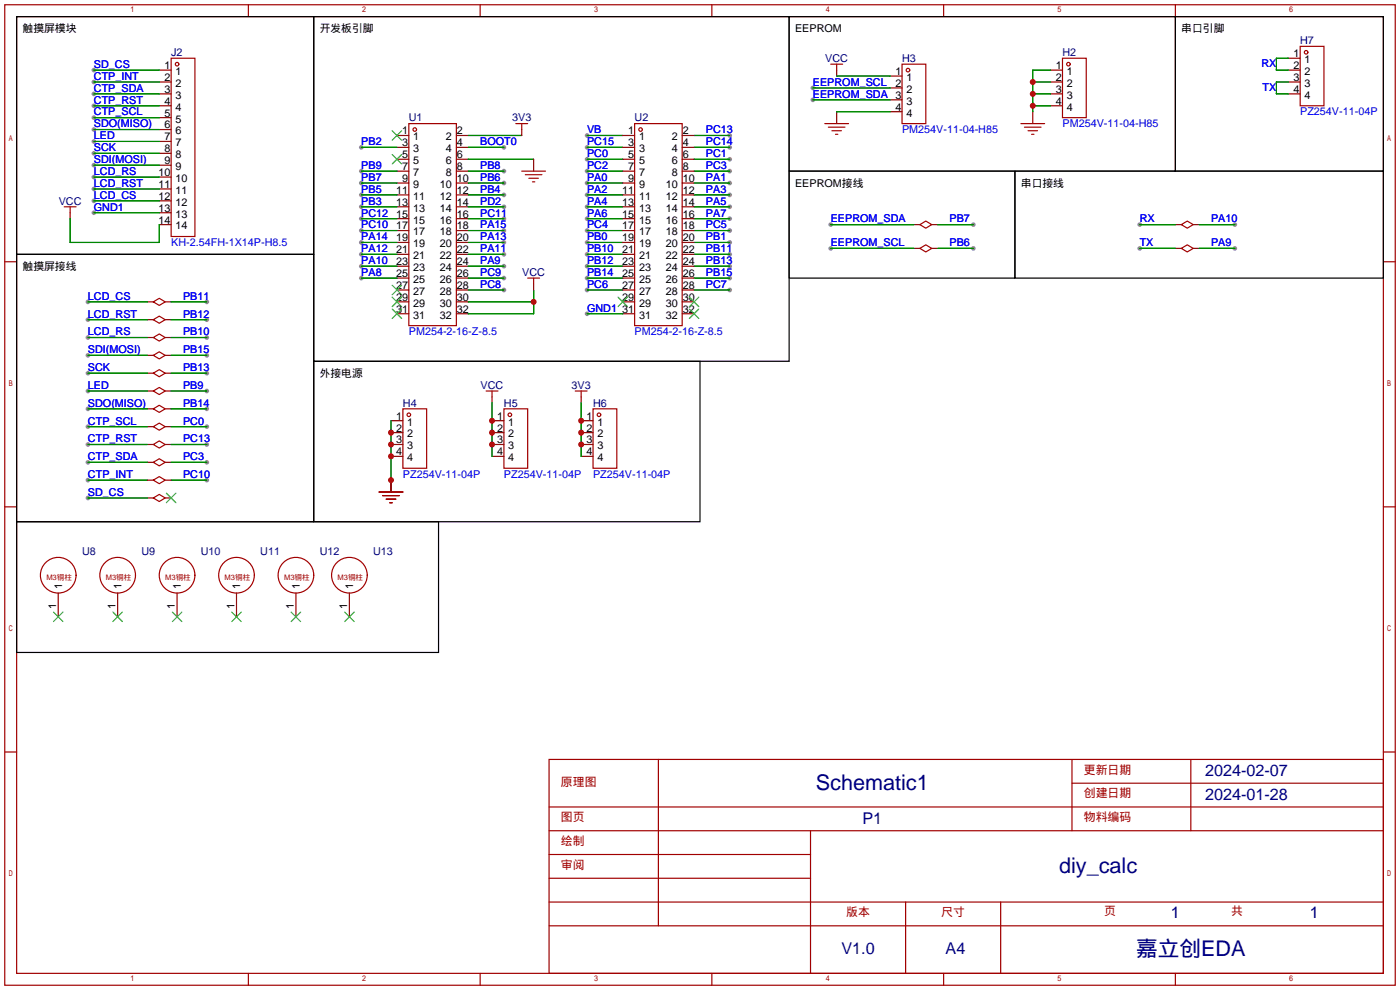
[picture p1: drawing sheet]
<svg xmlns="http://www.w3.org/2000/svg" width="299mm" height="212mm" viewBox="0 0 299 212" stroke-linecap="round" stroke-linejoin="round" font-family="sans-serif">
<g fill="#999">
<circle cx="20.1" cy="17.5" r=".51"/>
<circle cx="20.1" cy="20.1" r=".51"/>
<circle cx="20.1" cy="22.6" r=".51"/>
<circle cx="20.1" cy="25.1" r=".51"/>
<circle cx="20.1" cy="27.7" r=".51"/>
<circle cx="20.1" cy="30.2" r=".51"/>
<circle cx="20.1" cy="32.8" r=".51"/>
<circle cx="20.1" cy="35.3" r=".51"/>
<circle cx="20.1" cy="37.8" r=".51"/>
<circle cx="20.1" cy="40.4" r=".51"/>
<circle cx="20.1" cy="42.9" r=".51"/>
<circle cx="20.1" cy="15" r=".51"/>
<circle cx="77.2" cy="31.5" r=".51"/>
<circle cx="77.2" cy="36.6" r=".51"/>
<circle cx="77.2" cy="39.1" r=".51"/>
<circle cx="77.2" cy="41.7" r=".51"/>
<circle cx="77.2" cy="44.2" r=".51"/>
<circle cx="77.2" cy="46.7" r=".51"/>
<circle cx="77.2" cy="49.3" r=".51"/>
<circle cx="77.2" cy="51.8" r=".51"/>
<circle cx="77.2" cy="54.4" r=".51"/>
<circle cx="77.2" cy="56.9" r=".51"/>
<circle cx="77.2" cy="59.4" r=".51"/>
<circle cx="107.7" cy="31.5" r=".51"/>
<circle cx="107.7" cy="36.6" r=".51"/>
<circle cx="107.7" cy="39.1" r=".51"/>
<circle cx="107.7" cy="41.7" r=".51"/>
<circle cx="107.7" cy="44.2" r=".51"/>
<circle cx="107.7" cy="46.7" r=".51"/>
<circle cx="107.7" cy="49.3" r=".51"/>
<circle cx="107.7" cy="51.8" r=".51"/>
<circle cx="107.7" cy="54.4" r=".51"/>
<circle cx="107.7" cy="56.9" r=".51"/>
<circle cx="107.7" cy="59.4" r=".51"/>
<circle cx="107.7" cy="62" r=".51"/>
<circle cx="125.5" cy="29" r=".51"/>
<circle cx="125.5" cy="31.5" r=".51"/>
<circle cx="125.5" cy="34" r=".51"/>
<circle cx="125.5" cy="36.6" r=".51"/>
<circle cx="125.5" cy="39.1" r=".51"/>
<circle cx="125.5" cy="41.7" r=".51"/>
<circle cx="125.5" cy="44.2" r=".51"/>
<circle cx="125.5" cy="46.7" r=".51"/>
<circle cx="125.5" cy="49.3" r=".51"/>
<circle cx="125.5" cy="51.8" r=".51"/>
<circle cx="125.5" cy="54.4" r=".51"/>
<circle cx="125.5" cy="56.9" r=".51"/>
<circle cx="125.5" cy="59.4" r=".51"/>
<circle cx="125.5" cy="62" r=".51"/>
<circle cx="156" cy="29" r=".51"/>
<circle cx="156" cy="31.5" r=".51"/>
<circle cx="156" cy="34" r=".51"/>
<circle cx="156" cy="36.6" r=".51"/>
<circle cx="156" cy="39.1" r=".51"/>
<circle cx="156" cy="41.7" r=".51"/>
<circle cx="156" cy="44.2" r=".51"/>
<circle cx="156" cy="46.7" r=".51"/>
<circle cx="156" cy="49.3" r=".51"/>
<circle cx="156" cy="51.8" r=".51"/>
<circle cx="156" cy="54.4" r=".51"/>
<circle cx="156" cy="56.9" r=".51"/>
<circle cx="156" cy="59.4" r=".51"/>
<circle cx="156" cy="62" r=".51"/>
<circle cx="173.7" cy="18.8" r=".51"/>
<circle cx="173.7" cy="21.3" r=".51"/>
<circle cx="44.2" cy="64.5" r=".51"/>
<circle cx="44.2" cy="68.3" r=".51"/>
<circle cx="44.2" cy="72.1" r=".51"/>
<circle cx="44.2" cy="75.9" r=".51"/>
<circle cx="44.2" cy="79.8" r=".51"/>
<circle cx="44.2" cy="83.6" r=".51"/>
<circle cx="44.2" cy="87.4" r=".51"/>
<circle cx="44.2" cy="91.2" r=".51"/>
<circle cx="44.2" cy="95" r=".51"/>
<circle cx="44.2" cy="98.8" r=".51"/>
<circle cx="44.2" cy="102.6" r=".51"/>
<circle cx="18.8" cy="64.5" r=".51"/>
<circle cx="18.8" cy="68.3" r=".51"/>
<circle cx="18.8" cy="72.1" r=".51"/>
<circle cx="18.8" cy="75.9" r=".51"/>
<circle cx="18.8" cy="79.8" r=".51"/>
<circle cx="18.8" cy="83.6" r=".51"/>
<circle cx="18.8" cy="87.4" r=".51"/>
<circle cx="18.8" cy="91.2" r=".51"/>
<circle cx="18.8" cy="95" r=".51"/>
<circle cx="18.8" cy="98.8" r=".51"/>
<circle cx="18.8" cy="102.6" r=".51"/>
<circle cx="18.8" cy="106.4" r=".51"/>
<circle cx="177.5" cy="48" r=".51"/>
<circle cx="177.5" cy="53.1" r=".51"/>
<circle cx="208" cy="48" r=".51"/>
<circle cx="208" cy="53.1" r=".51"/>
<circle cx="20.1" cy="45.5" r=".51"/>
<circle cx="125.5" cy="67.1" r=".51"/>
<circle cx="243.6" cy="48" r=".51"/>
<circle cx="243.6" cy="53.1" r=".51"/>
<circle cx="263.9" cy="48" r=".51"/>
<circle cx="263.9" cy="53.1" r=".51"/>
</g>
<g fill="none" stroke="#a10000" stroke-width=".25">
<path d="M1 1h297.2v209.6h-297.2zM3.6 3.6h292.1v204.4h-292.1zM36.6 12.4h5.1v38.1h-5.1zM53.1 1v2.6M102.6 1v2.6M152.1 1v2.6M177.5 13.7h2.6M178.8 13.7v1.3M192.8 13.7h5.1v12.7h-5.1zM201.7 1v2.6M227.1 12.4h5.1v12.7h-5.1zM251.2 1v2.6"/>
<path d="M277.9 9.9h5.1v12.7h-5.1zM87.4 26.4h10.1v43.2h-10.1zM110.2 26.4h2.6M111.5 26.4v1.3M111.5 36.6h5.1M112.3 37.3h3.5M113 38.1h2.1M113.8 38.9h.5M135.6 26.4h10.2v43.2h-10.2zM176.3 26.4h5.1M177 27.2h3.6M177.8 27.9h2"/>
<path d="M178.6 28.7h.5M218.2 26.4h5.1M218.9 27.2h3.6M219.7 27.9h2M220.5 28.7h.5M1 55.9h2.6M13.7 44.2h2.6M15 44.2v1.3M112.8 59.4h2.5M114 59.4v1.3M196.6 48l1.3-.8 1.2 .8-1.2 .8zM196.6 53.1l1.3-.8 1.2 .8-1.2 .7z"/>
<path d="M252.5 48l1.2-.8 1.3 .8-1.3 .8zM252.5 53.1l1.2-.8 1.3 .8-1.3 .7zM295.7 55.9h2.5M32.8 64.5l1.2-.7 1.3 .7-1.3 .8zM32.8 68.3l1.2-.7 1.3 .7-1.3 .8zM32.8 72.1l1.2-.7 1.3 .7-1.3 .8zM32.8 75.9l1.2-.7 1.3 .7-1.3 .8zM32.8 79.8l1.2-.8 1.3 .8-1.3 .7zM32.8 83.6l1.2-.8 1.3 .8-1.3 .7zM32.8 87.4l1.2-.8 1.3 .8-1.3 .7zM32.8 91.2l1.2-.8 1.3 .8-1.3 .7zM32.8 95l1.2-.8 1.3 .8-1.3 .8z"/>
<path d="M32.8 98.8l1.2-.8 1.3 .8-1.3 .8zM86.1 87.4h5.1v12.7h-5.1zM103.9 83.6h2.5M105.2 83.6v1.2M107.7 87.4h5.1v12.7h-5.1zM122.9 83.6h2.6M124.2 83.6v1.2M126.7 87.4h5.1v12.7h-5.1zM1 108.3h2.6M32.8 102.6l1.2-.7 1.3 .7-1.3 .8zM32.8 106.4l1.2-.7 1.3 .7-1.3 .8zM81 105.2h5.1"/>
<path d="M81.8 105.9h3.5M82.5 106.7h2.1M83.3 107.4h.5M295.7 108.3h2.5M1 160.7h2.6M117.3 162.3h178.4v45.7h-178.4zM117.3 177.5h178.4M117.3 172.5h178.4M140.7 162.3v35.6M173.2 177.5v30.5M229.1 162.3v15.2M229.1 167.4h66.6"/>
<path d="M254.5 162.3v15.2M295.7 160.7h2.5M117.3 182.6h55.9M117.3 197.9h178.4M117.3 192.8h178.4M117.3 187.7h55.9M193.5 192.8v15.2M213.9 192.8v15.2M53.1 208v2.6M102.6 208v2.6M152.1 208v2.6M201.7 208v2.6"/>
<path d="M251.2 208v2.6"/>
<circle cx="37.8" cy="13.7" r=".38"/>
<circle cx="194.1" cy="15" r=".38"/>
<circle cx="228.3" cy="13.7" r=".38"/>
<circle cx="279.1" cy="11.2" r=".38"/>
<circle cx="88.6" cy="27.7" r=".38"/>
<circle cx="136.9" cy="27.7" r=".38"/>
<circle cx="87.4" cy="88.6" r=".38"/>
<circle cx="109" cy="88.6" r=".38"/>
<circle cx="128" cy="88.6" r=".38"/>
<circle cx="12.4" cy="122.9" r="3.8"/>
<circle cx="25.1" cy="122.9" r="3.8"/>
<circle cx="37.8" cy="122.9" r="3.8"/>
<circle cx="50.5" cy="122.9" r="3.8"/>
<circle cx="63.2" cy="122.9" r="3.8"/>
<circle cx="74.7" cy="122.9" r="3.8"/>
</g>
<g fill="none" stroke="#870000" stroke-width=".25">
<path d="M34 15h2.6M34 17.5h2.6M178.8 15v1.3M190.2 16.3h2.6M190.2 18.8h2.6M224.5 15h2.6M224.5 17.5h2.6M275.3 15h2.6M275.3 17.5h2.6M275.3 12.4h2.6M34 20.1h2.6M34 22.6h2.6"/>
<path d="M34 25.1h2.6M34 27.7h2.6M34 30.2h2.6M34 32.8h2.6M34 35.3h2.6M34 37.8h2.6M84.8 29h2.6M84.8 31.5h2.6M84.8 34h2.6M84.8 36.6h2.6M84.8 39.1h2.6M97.5 29h2.6"/>
<path d="M97.5 31.5h2.6M97.5 34h2.6M97.5 36.6h2.6M97.5 39.1h2.6M111.5 27.7v1.3M114 34v2.6M133.1 29h2.5M133.1 31.5h2.5M133.1 34h2.5M133.1 36.6h2.5M133.1 39.1h2.5M145.8 29h2.5"/>
<path d="M145.8 31.5h2.5M145.8 34h2.5M145.8 36.6h2.5M145.8 39.1h2.5M178.8 23.9v2.5M190.2 21.3h2.6M190.2 23.9h2.6M220.7 23.9v2.5M224.5 20.1h2.6M224.5 22.6h2.6M275.3 20.1h2.6M15 45.5v1.2"/>
<path d="M34 40.4h2.6M34 42.9h2.6M34 45.5h2.6M34 48h2.6M84.8 59.4h2.6M84.8 56.9h2.6M84.8 41.7h2.6M84.8 54.4h2.6M84.8 44.2h2.6M84.8 51.8h2.6M84.8 46.7h2.6M84.8 49.3h2.6"/>
<path d="M97.5 59.4h2.6M97.5 56.9h2.6M97.5 41.7h2.6M97.5 54.4h2.6M97.5 44.2h2.6M97.5 51.8h2.6M97.5 46.7h2.6M97.5 49.3h2.6M133.1 59.4h2.5M133.1 56.9h2.5M133.1 41.7h2.5M133.1 54.4h2.5"/>
<path d="M133.1 44.2h2.5M133.1 51.8h2.5M133.1 46.7h2.5M133.1 49.3h2.5M145.8 59.4h2.5M145.8 56.9h2.5M145.8 41.7h2.5M145.8 54.4h2.5M145.8 44.2h2.5M145.8 51.8h2.5M145.8 46.7h2.5M145.8 49.3h2.5"/>
<path d="M195.3 48h1.3M195.3 53.1h1.3M199.1 48h1.3M199.1 53.1h1.3M251.2 48h1.3M251.2 53.1h1.3M255 48h1.3M255 53.1h1.3M31.5 64.5h1.3M31.5 68.3h1.3M31.5 72.1h1.3M31.5 75.9h1.3"/>
<path d="M31.5 79.8h1.3M35.3 64.5h1.3M35.3 68.3h1.3M35.3 72.1h1.3M35.3 75.9h1.3M35.3 79.8h1.3M84.8 67.1h2.6M84.8 64.5h2.6M84.8 62h2.6M97.5 67.1h2.6M97.5 64.5h2.6M97.5 62h2.6"/>
<path d="M114 60.7v1.3M133.1 67.1h2.5M133.1 64.5h2.5M133.1 62h2.5M145.8 67.1h2.5M145.8 64.5h2.5M145.8 62h2.5M31.5 83.6h1.3M31.5 87.4h1.3M31.5 91.2h1.3M31.5 95h1.3M31.5 98.8h1.3"/>
<path d="M35.3 83.6h1.3M35.3 87.4h1.3M35.3 91.2h1.3M35.3 95h1.3M35.3 98.8h1.3M83.6 95h2.5M83.6 89.9h2.5M83.6 92.5h2.5M83.6 97.5h2.5M105.2 95h2.5M105.2 89.9h2.5M105.2 92.5h2.5"/>
<path d="M105.2 97.5h2.5M105.2 84.8v1.3M124.2 95h2.5M124.2 89.9h2.5M124.2 92.5h2.5M124.2 97.5h2.5M124.2 84.8v1.3M31.5 102.6h1.3M31.5 106.4h1.3M35.3 102.6h1.3M35.3 106.4h1.3M83.6 102.6v2.6"/>
<path d="M12.4 126.7v5.1M25.1 126.7v5.1M37.8 126.7v5.1M50.5 126.7v5.1M63.2 126.7v5.1M74.7 126.7v5.1"/>
</g>
<g fill="none" stroke="#008700" stroke-width=".25">
<path d="M20.1 17.5h13.9M20.1 15h13.9M173.7 18.8h16.5M178.8 16.3h11.4M220.7 17.5h3.8M224.5 15h-3.8v8.9M275.3 17.5h-2.5v2.6h2.5M275.3 12.4h-2.5v2.6h2.5M20.1 20.1h13.9M20.1 22.6h13.9M20.1 25.1h13.9M20.1 27.7h13.9"/>
<path d="M20.1 30.2h13.9M20.1 32.8h13.9M20.1 35.3h13.9M20.1 37.8h13.9M77.2 31.5h7.6M77.2 36.6h7.6M77.2 39.1h7.6M100.1 31.5h7.6M100.1 36.6h7.6M100.1 39.1h7.6M100.1 29h11.4M100.1 34h13.9"/>
<path d="M125.5 31.5h7.6M125.5 36.6h7.6M125.5 39.1h7.6M125.5 29h7.6M125.5 34h7.6M148.3 31.5h7.7M148.3 36.6h7.7M148.3 39.1h7.7M148.3 29h7.7M148.3 34h7.7M173.7 21.3h16.5M178.8 23.9h11.4"/>
<path d="M220.7 20.1h3.8M220.7 22.6h3.8M15 46.7v5.1h19v-3.8M20.1 40.4h13.9M20.1 42.9h13.9M20.1 45.5h13.9M77.2 41.7h7.6M77.2 44.2h7.6M77.2 46.7h7.6M77.2 49.3h7.6M77.2 51.8h7.6M77.2 54.4h7.6"/>
<path d="M77.2 56.9h7.6M77.2 59.4h7.6M100.1 41.7h7.6M100.1 44.2h7.6M100.1 46.7h7.6M100.1 49.3h7.6M100.1 51.8h7.6M100.1 54.4h7.6M100.1 56.9h7.6M100.1 59.4h7.6M125.5 41.7h7.6M125.5 44.2h7.6"/>
<path d="M125.5 46.7h7.6M125.5 49.3h7.6M125.5 51.8h7.6M125.5 54.4h7.6M125.5 56.9h7.6M125.5 59.4h7.6M148.3 41.7h7.7M148.3 44.2h7.7M148.3 46.7h7.7M148.3 49.3h7.7M148.3 51.8h7.7M148.3 54.4h7.7"/>
<path d="M148.3 56.9h7.7M148.3 59.4h7.7M177.5 48h17.8M177.5 53.1h17.8M200.4 48h7.6M200.4 53.1h7.6M243.6 48h7.6M243.6 53.1h7.6M256.3 48h7.6M256.3 53.1h7.6M18.8 64.5h12.7M18.8 68.3h12.7"/>
<path d="M18.8 72.1h12.7M18.8 75.9h12.7M18.8 79.8h12.7M36.6 64.5h7.6M36.6 68.3h7.6M36.6 72.1h7.6M36.6 75.9h7.6M36.6 79.8h7.6M100.1 62h7.6M100.1 64.5h13.9M114 62v5.1h-13.9M125.5 62h7.6"/>
<path d="M125.5 67.1h7.6M148.3 62h7.7M18.8 83.6h12.7M18.8 87.4h12.7M18.8 91.2h12.7M18.8 95h12.7M18.8 98.8h12.7M36.6 83.6h7.6M36.6 87.4h7.6M36.6 91.2h7.6M36.6 95h7.6M36.6 98.8h7.6"/>
<path d="M83.6 89.9v12.7M105.2 86.1v11.4M124.2 86.1v11.4M18.8 102.6h12.7M18.8 106.4h12.7M36.6 102.6h7.6"/>
</g>
<path d="M3.6 3.6h63.5v50.8h-63.5zM67.1 3.6h101.6v73.6h-101.6zM168.7 3.6h82.5v33h-82.5zM251.2 3.6h44.5v33h-44.5zM168.7 36.6h48.2v22.8h-48.2zM216.9 36.6h78.8v22.8h-78.8zM3.6 54.4h63.5v57.1h-63.5zM67.1 77.2h82.5v34.3h-82.5zM3.6 111.5h90.1v27.9h-90.1z" fill="none" stroke="#000" stroke-width=".25"/>
<g fill="none" stroke="#3c3" stroke-width=".25">
<path d="M83.8 27.9l2.1 2.1M83.8 33l2.1 2.1M85.9 27.9l-2.1 2.1M85.9 33l-2.1 2.1M83.8 61l2.1 2M83.8 63.5l2.1 2M83.8 66l2.1 2.1M85.9 61l-2.1 2M85.9 63.5l-2.1 2M85.9 66l-2.1 2.1M132.1 63.5l2 2M134.1 63.5l-2 2"/>
<path d="M147.3 66l2.1 2.1M147.3 63.5l2.1 2M149.4 66l-2.1 2.1M149.4 63.5l-2.1 2M35.6 105.4l2 2M37.6 105.4l-2 2M11.4 130.8l2.1 2M13.5 130.8l-2.1 2M24.1 130.8l2.1 2M26.2 130.8l-2.1 2M36.8 130.8l2.1 2M38.9 130.8l-2.1 2"/>
<path d="M49.5 130.8l2.1 2M51.6 130.8l-2.1 2M62.2 130.8l2.1 2M64.3 130.8l-2.1 2M73.7 130.8l2 2M75.7 130.8l-2 2"/>
</g>
<g fill="#c00">
<circle cx="114" cy="64.5" r=".63"/>
<circle cx="105.2" cy="89.9" r=".63"/>
<circle cx="105.2" cy="92.5" r=".63"/>
<circle cx="105.2" cy="95" r=".63"/>
<circle cx="83.6" cy="92.5" r=".63"/>
<circle cx="83.6" cy="95" r=".63"/>
<circle cx="83.6" cy="97.5" r=".63"/>
<circle cx="83.6" cy="102.6" r=".63"/>
<circle cx="124.2" cy="89.9" r=".63"/>
<circle cx="124.2" cy="92.5" r=".63"/>
<circle cx="124.2" cy="95" r=".63"/>
<circle cx="220.7" cy="17.5" r=".63"/>
<circle cx="220.7" cy="20.1" r=".63"/>
<circle cx="220.7" cy="22.6" r=".63"/>
</g>
<g font-size="4.6" fill="#000080">
<text x="174.4" y="168.8">Schematic1</text>
<text x="226.4" y="186.6">diy_calc</text>
<text x="242.8" y="204.3">嘉立创EDA</text>
</g>
<g font-size="3.5" fill="#000080">
<text x="257.6" y="165.9">2024-02-07</text>
<text x="257.6" y="171">2024-01-28</text>
<text x="184.3" y="176">P1</text>
<text x="250.2" y="196.1">1</text>
<text x="280" y="196.1">1</text>
<text x="179.8" y="204">V1.0</text>
<text x="202.1" y="204">A4</text>
</g>
<g font-size="2.5" fill="#a00000">
<text x="119.9" y="167.9">原理图</text>
<text x="231.6" y="165.4">更新日期</text>
<text x="231.6" y="170.4">创建日期</text>
<text x="119.9" y="175.5">图页</text>
<text x="231.6" y="175.5">物料编码</text>
<text x="119.9" y="185.7">审阅</text>
<text x="119.9" y="180.6">绘制</text>
<text x="180.8" y="195.8">版本</text>
<text x="201.2" y="195.8">尺寸</text>
<text x="236" y="195.6">页</text>
<text x="263.1" y="195.6">共</text>
</g>
<g font-size="2.3">
<text x="4.8" y="6.9">触摸屏模块</text>
<text x="68.3" y="6.9">开发板引脚</text>
<text x="169.9" y="6.9">EEPROM</text>
<text x="252.5" y="6.9">串口引脚</text>
<text x="35.2" y="14.8">1</text>
<text x="35.2" y="17.3">2</text>
<text x="37.5" y="16">1</text>
<text x="191.4" y="16">1</text>
<text x="193.7" y="17.3">1</text>
<text x="225.7" y="14.8">1</text>
<text x="225.7" y="17.3">2</text>
<text x="228" y="16">1</text>
<text x="276.5" y="12.2">1</text>
<text x="276.5" y="14.8">2</text>
<text x="276.5" y="17.3">3</text>
<text x="278.8" y="13.5">1</text>
<text x="278.8" y="16">2</text>
<text x="35.2" y="19.8">3</text>
<text x="35.2" y="22.4">4</text>
<text x="37.5" y="18.6">2</text>
<text x="37.5" y="21.1">3</text>
<text x="37.5" y="23.6">4</text>
<text x="191.4" y="18.6">2</text>
<text x="191.4" y="23.6">4</text>
<text x="193.7" y="19.8">2</text>
<text x="193.7" y="22.4">3</text>
<text x="225.7" y="19.8">3</text>
<text x="225.7" y="22.4">4</text>
<text x="228" y="18.6">2</text>
<text x="228" y="21.1">3</text>
<text x="228" y="23.6">4</text>
<text x="276.5" y="19.8">4</text>
<text x="278.8" y="18.6">3</text>
<text x="278.8" y="21.1">4</text>
<text x="35.2" y="24.9">5</text>
<text x="35.2" y="27.5">6</text>
<text x="35.2" y="30">7</text>
<text x="37.5" y="26.2">5</text>
<text x="37.5" y="28.7">6</text>
<text x="86" y="28.7">1</text>
<text x="88.3" y="30">1</text>
<text x="95.3" y="30">2</text>
<text x="97.7" y="28.7">2</text>
<text x="134.2" y="28.7">1</text>
<text x="136.6" y="30">1</text>
<text x="143.6" y="30">2</text>
<text x="145.9" y="28.7">2</text>
<text x="193.7" y="24.9">4</text>
<text x="35.2" y="32.5">8</text>
<text x="35.2" y="35.1">9</text>
<text x="37.5" y="31.3">7</text>
<text x="37.5" y="33.8">8</text>
<text x="86" y="31.3">3</text>
<text x="86" y="33.8">5</text>
<text x="88.3" y="32.5">3</text>
<text x="88.3" y="35.1">5</text>
<text x="95.3" y="35.1">6</text>
<text x="95.3" y="32.5">4</text>
<text x="97.7" y="33.8">6</text>
<text x="97.7" y="31.3">4</text>
<text x="134.2" y="31.3">3</text>
<text x="134.2" y="33.8">5</text>
<text x="136.6" y="32.5">3</text>
<text x="136.6" y="35.1">5</text>
<text x="143.6" y="35.1">6</text>
<text x="143.6" y="32.5">4</text>
<text x="145.9" y="33.8">6</text>
<text x="145.9" y="31.3">4</text>
<text x="33.9" y="37.6">10</text>
<text x="33.9" y="40.2">11</text>
<text x="37.5" y="36.3">9</text>
<text x="37.5" y="38.9">10</text>
<text x="37.5" y="41.4">11</text>
<text x="84.7" y="41.4">11</text>
<text x="86" y="36.3">7</text>
<text x="86" y="38.9">9</text>
<text x="88.3" y="37.6">7</text>
<text x="88.3" y="40.2">9</text>
<text x="94" y="40.2">10</text>
<text x="95.3" y="37.6">8</text>
<text x="97.7" y="41.4">12</text>
<text x="97.7" y="38.9">10</text>
<text x="97.7" y="36.3">8</text>
<text x="132.9" y="41.4">11</text>
<text x="134.2" y="36.3">7</text>
<text x="134.2" y="38.9">9</text>
<text x="136.6" y="37.6">7</text>
<text x="136.6" y="40.2">9</text>
<text x="142.3" y="40.2">10</text>
<text x="143.6" y="37.6">8</text>
<text x="145.9" y="41.4">12</text>
<text x="145.9" y="38.9">10</text>
<text x="145.9" y="36.3">8</text>
<text x="169.9" y="39.9">EEPROM接线</text>
<text x="218.2" y="39.9">串口接线</text>
<text x="33.9" y="42.7">12</text>
<text x="33.9" y="45.2">13</text>
<text x="33.9" y="47.8">14</text>
<text x="37.5" y="44">12</text>
<text x="37.5" y="46.5">13</text>
<text x="84.7" y="44">13</text>
<text x="84.7" y="46.5">15</text>
<text x="88.3" y="42.7">11</text>
<text x="88.3" y="45.2">13</text>
<text x="88.3" y="47.8">15</text>
<text x="94" y="47.8">16</text>
<text x="94" y="45.2">14</text>
<text x="94" y="42.7">12</text>
<text x="97.7" y="46.5">16</text>
<text x="97.7" y="44">14</text>
<text x="132.9" y="44">13</text>
<text x="132.9" y="46.5">15</text>
<text x="136.6" y="42.7">11</text>
<text x="136.6" y="45.2">13</text>
<text x="136.6" y="47.8">15</text>
<text x="142.3" y="47.8">16</text>
<text x="142.3" y="45.2">14</text>
<text x="142.3" y="42.7">12</text>
<text x="145.9" y="46.5">16</text>
<text x="145.9" y="44">14</text>
<text x="37.5" y="49">14</text>
<text x="84.7" y="49">17</text>
<text x="84.7" y="51.6">19</text>
<text x="88.3" y="50.3">17</text>
<text x="88.3" y="52.9">19</text>
<text x="94" y="52.9">20</text>
<text x="94" y="50.3">18</text>
<text x="97.7" y="51.6">20</text>
<text x="97.7" y="49">18</text>
<text x="132.9" y="49">17</text>
<text x="132.9" y="51.6">19</text>
<text x="136.6" y="50.3">17</text>
<text x="136.6" y="52.9">19</text>
<text x="142.3" y="52.9">20</text>
<text x="142.3" y="50.3">18</text>
<text x="145.9" y="51.6">20</text>
<text x="145.9" y="49">18</text>
<text x="4.8" y="57.7">触摸屏接线</text>
<text x="84.7" y="54.1">21</text>
<text x="84.7" y="56.7">23</text>
<text x="84.7" y="59.2">25</text>
<text x="88.3" y="55.4">21</text>
<text x="88.3" y="57.9">23</text>
<text x="94" y="57.9">24</text>
<text x="94" y="55.4">22</text>
<text x="97.7" y="59.2">26</text>
<text x="97.7" y="56.7">24</text>
<text x="97.7" y="54.1">22</text>
<text x="132.9" y="54.1">21</text>
<text x="132.9" y="56.7">23</text>
<text x="132.9" y="59.2">25</text>
<text x="136.6" y="55.4">21</text>
<text x="136.6" y="57.9">23</text>
<text x="142.3" y="57.9">24</text>
<text x="142.3" y="55.4">22</text>
<text x="145.9" y="59.2">26</text>
<text x="145.9" y="56.7">24</text>
<text x="145.9" y="54.1">22</text>
<text x="84.7" y="61.7">27</text>
<text x="84.7" y="64.3">29</text>
<text x="88.3" y="60.5">25</text>
<text x="88.3" y="63">27</text>
<text x="88.3" y="65.6">29</text>
<text x="94" y="65.6">30</text>
<text x="94" y="63">28</text>
<text x="94" y="60.5">26</text>
<text x="97.7" y="64.3">30</text>
<text x="97.7" y="61.7">28</text>
<text x="132.9" y="61.7">27</text>
<text x="132.9" y="64.3">29</text>
<text x="136.6" y="60.5">25</text>
<text x="136.6" y="63">27</text>
<text x="136.6" y="65.6">29</text>
<text x="142.3" y="65.6">30</text>
<text x="142.3" y="63">28</text>
<text x="142.3" y="60.5">26</text>
<text x="145.9" y="64.3">30</text>
<text x="145.9" y="61.7">28</text>
<text x="84.7" y="66.8">31</text>
<text x="88.3" y="68.1">31</text>
<text x="94" y="68.1">32</text>
<text x="97.7" y="66.8">32</text>
<text x="132.9" y="66.8">31</text>
<text x="136.6" y="68.1">31</text>
<text x="142.3" y="68.1">32</text>
<text x="145.9" y="66.8">32</text>
<text x="68.3" y="80.6">外接电源</text>
<text x="84.7" y="89.7">1</text>
<text x="106.3" y="89.7">1</text>
<text x="125.3" y="89.7">1</text>
<text x="84.7" y="92.2">2</text>
<text x="84.7" y="94.8">3</text>
<text x="87" y="91">1</text>
<text x="87" y="93.5">2</text>
<text x="106.3" y="92.2">2</text>
<text x="106.3" y="94.8">3</text>
<text x="108.6" y="91">1</text>
<text x="108.6" y="93.5">2</text>
<text x="125.3" y="92.2">2</text>
<text x="125.3" y="94.8">3</text>
<text x="127.7" y="91">1</text>
<text x="127.7" y="93.5">2</text>
<text x="84.7" y="97.3">4</text>
<text x="87" y="96">3</text>
<text x="87" y="98.6">4</text>
<text x="106.3" y="97.3">4</text>
<text x="108.6" y="96">3</text>
<text x="108.6" y="98.6">4</text>
<text x="125.3" y="97.3">4</text>
<text x="127.7" y="96">3</text>
<text x="127.7" y="98.6">4</text>
<text x="13.3" y="125.9" transform="rotate(-90 13.3 125.9)">1</text>
<text x="26" y="125.9" transform="rotate(-90 26 125.9)">1</text>
<text x="38.7" y="125.9" transform="rotate(-90 38.7 125.9)">1</text>
<text x="51.4" y="125.9" transform="rotate(-90 51.4 125.9)">1</text>
<text x="64.1" y="125.9" transform="rotate(-90 64.1 125.9)">1</text>
<text x="75.5" y="125.9" transform="rotate(-90 75.5 125.9)">1</text>
<text x="12" y="130.1" transform="rotate(-90 12 130.1)">1</text>
<text x="24.7" y="130.1" transform="rotate(-90 24.7 130.1)">1</text>
<text x="37.4" y="130.1" transform="rotate(-90 37.4 130.1)">1</text>
<text x="50.1" y="130.1" transform="rotate(-90 50.1 130.1)">1</text>
<text x="62.8" y="130.1" transform="rotate(-90 62.8 130.1)">1</text>
<text x="74.2" y="130.1" transform="rotate(-90 74.2 130.1)">1</text>
</g>
<g font-size="2.3" fill="#000080">
<text x="36.6" y="12">J2</text>
<text x="227.1" y="12">H2</text>
<text x="277.9" y="9.4">H7</text>
<text x="176.4" y="13.3">VCC</text>
<text x="192.8" y="13.3">H3</text>
<text x="87.4" y="26">U1</text>
<text x="109.5" y="26">3V3</text>
<text x="135.6" y="26">U2</text>
<text x="12.5" y="43.7">VCC</text>
<text x="111.6" y="59">VCC</text>
<text x="102.7" y="83.1">VCC</text>
<text x="122.2" y="83.1">3V3</text>
<text x="86.1" y="86.9">H4</text>
<text x="107.7" y="86.9">H5</text>
<text x="126.7" y="86.9">H6</text>
<text x="17.5" y="118.7">U8</text>
<text x="30.2" y="118.7">U9</text>
<text x="42.9" y="118.7">U10</text>
<text x="55.6" y="118.7">U11</text>
<text x="68.3" y="118.7">U12</text>
<text x="79.8" y="118.7">U13</text>
</g>
<g font-size="2.3" fill="#00f">
<text x="20.1" y="17.1">CTP_INT</text>
<text x="20.1" y="14.5">SD_CS</text>
<text x="269.6" y="14.3">RX</text>
<text x="20.1" y="19.6">CTP_SDA</text>
<text x="20.1" y="22.1">CTP_RST</text>
<text x="173.7" y="18.3">EEPROM_SCL</text>
<text x="173.7" y="20.9">EEPROM_SDA 3</text>
<text x="269.8" y="19.4">TX</text>
<text x="20.1" y="24.7">CTP_SCL</text>
<text x="20.1" y="27.2">SDO(MISO)</text>
<text x="20.1" y="29.8">LED</text>
<text x="125.5" y="28.5">VB</text>
<text x="150.9" y="28.5">PC13</text>
<text x="192.8" y="28.5">PM254V-11-04-H85</text>
<text x="227.1" y="27.2">PM254V-11-04-H85</text>
<text x="277.9" y="24.7">PZ254V-11-04P</text>
<text x="20.1" y="32.3">SCK</text>
<text x="20.1" y="34.8">SDI(MOSI)</text>
<text x="77.2" y="31">PB2</text>
<text x="102.6" y="31">BOOT0</text>
<text x="125.5" y="31">PC15</text>
<text x="125.5" y="33.6">PC0</text>
<text x="150.9" y="31">PC14</text>
<text x="150.9" y="33.6">PC1</text>
<text x="20.1" y="37.4">LCD_RS</text>
<text x="20.1" y="39.9">LCD_RST</text>
<text x="77.2" y="36.1">PB9</text>
<text x="77.2" y="38.7">PB7</text>
<text x="77.2" y="41.2">PB5</text>
<text x="102.6" y="36.1">PB8</text>
<text x="102.6" y="38.7">PB6</text>
<text x="102.6" y="41.2">PB4</text>
<text x="125.5" y="36.1">PC2</text>
<text x="125.5" y="38.7">PA0</text>
<text x="125.5" y="41.2">PA2</text>
<text x="150.9" y="36.1">PC3</text>
<text x="150.9" y="38.7">PA1</text>
<text x="150.9" y="41.2">PA3</text>
<text x="20.1" y="42.5">LCD_CS</text>
<text x="20.1" y="45">GND1</text>
<text x="77.2" y="43.7">PB3</text>
<text x="77.2" y="46.3">PC12</text>
<text x="102.6" y="43.7">PD2</text>
<text x="102.6" y="46.3">PC11</text>
<text x="125.5" y="43.7">PA4</text>
<text x="125.5" y="46.3">PA6</text>
<text x="150.9" y="43.7">PA5</text>
<text x="150.9" y="46.3">PA7</text>
<text x="177.5" y="47.5">EEPROM_SDA</text>
<text x="202.9" y="47.5">PB7</text>
<text x="243.6" y="47.5">RX</text>
<text x="258.8" y="47.5">PA10</text>
<text x="36.6" y="52.6">KH-2.54FH-1X14P-H8.5</text>
<text x="77.2" y="48.8">PC10</text>
<text x="77.2" y="51.4">PA14</text>
<text x="77.2" y="53.9">PA12</text>
<text x="102.6" y="48.8">PA15</text>
<text x="102.6" y="51.4">PA13</text>
<text x="102.6" y="53.9">PA11</text>
<text x="125.5" y="48.8">PC4</text>
<text x="125.5" y="51.4">PB0</text>
<text x="125.5" y="53.9">PB10</text>
<text x="150.9" y="48.8">PC5</text>
<text x="150.9" y="51.4">PB1</text>
<text x="150.9" y="53.9">PB11</text>
<text x="177.5" y="52.6">EEPROM_SCL</text>
<text x="202.9" y="52.6">PB6</text>
<text x="243.6" y="52.6">TX</text>
<text x="258.8" y="52.6">PA9</text>
<text x="77.2" y="56.4">PA10</text>
<text x="77.2" y="59">PA8</text>
<text x="102.6" y="56.4">PA9</text>
<text x="102.6" y="59">PC9</text>
<text x="125.5" y="56.4">PB12</text>
<text x="125.5" y="59">PB14</text>
<text x="150.9" y="56.4">PB13</text>
<text x="150.9" y="59">PB15</text>
<text x="18.8" y="64.1">LCD_CS</text>
<text x="39.1" y="64.1">PB11</text>
<text x="102.6" y="61.5">PC8</text>
<text x="125.5" y="61.5">PC6</text>
<text x="150.9" y="61.5">PC7</text>
<text x="18.8" y="67.9">LCD_RST</text>
<text x="18.8" y="71.7">LCD_RS</text>
<text x="39.1" y="67.9">PB12</text>
<text x="39.1" y="71.7">PB10</text>
<text x="87.4" y="71.7">PM254-2-16-Z-8.5</text>
<text x="125.5" y="66.6">GND1</text>
<text x="135.6" y="71.7">PM254-2-16-Z-8.5</text>
<text x="18.8" y="75.5">SDI(MOSI)</text>
<text x="39.1" y="75.5">PB15</text>
<text x="18.8" y="79.3">SCK</text>
<text x="18.8" y="83.1">LED</text>
<text x="39.1" y="79.3">PB13</text>
<text x="39.1" y="83.1">PB9</text>
<text x="18.8" y="86.9">SDO(MISO)</text>
<text x="39.1" y="86.9">PB14</text>
<text x="18.8" y="90.7">CTP_SCL</text>
<text x="18.8" y="94.5">CTP_RST</text>
<text x="39.1" y="90.7">PC0</text>
<text x="39.1" y="94.5">PC13</text>
<text x="18.8" y="98.3">CTP_SDA</text>
<text x="39.1" y="98.3">PC3</text>
<text x="18.8" y="102.2">CTP_INT</text>
<text x="18.8" y="106">SD_CS</text>
<text x="39.1" y="102.2">PC10</text>
<text x="86.1" y="102.2">PZ254V-11-04P</text>
<text x="107.7" y="102.2">PZ254V-11-04P</text>
<text x="126.7" y="102.2">PZ254V-11-04P</text>
</g>
<g font-size="1.6" fill="#a00000">
<text x="9.9" y="123.9">M3铜柱</text>
<text x="22.6" y="123.9">M3铜柱</text>
<text x="35.3" y="123.9">M3铜柱</text>
<text x="48" y="123.9">M3铜柱</text>
<text x="60.7" y="123.9">M3铜柱</text>
<text x="72.1" y="123.9">M3铜柱</text>
</g>
</svg>
